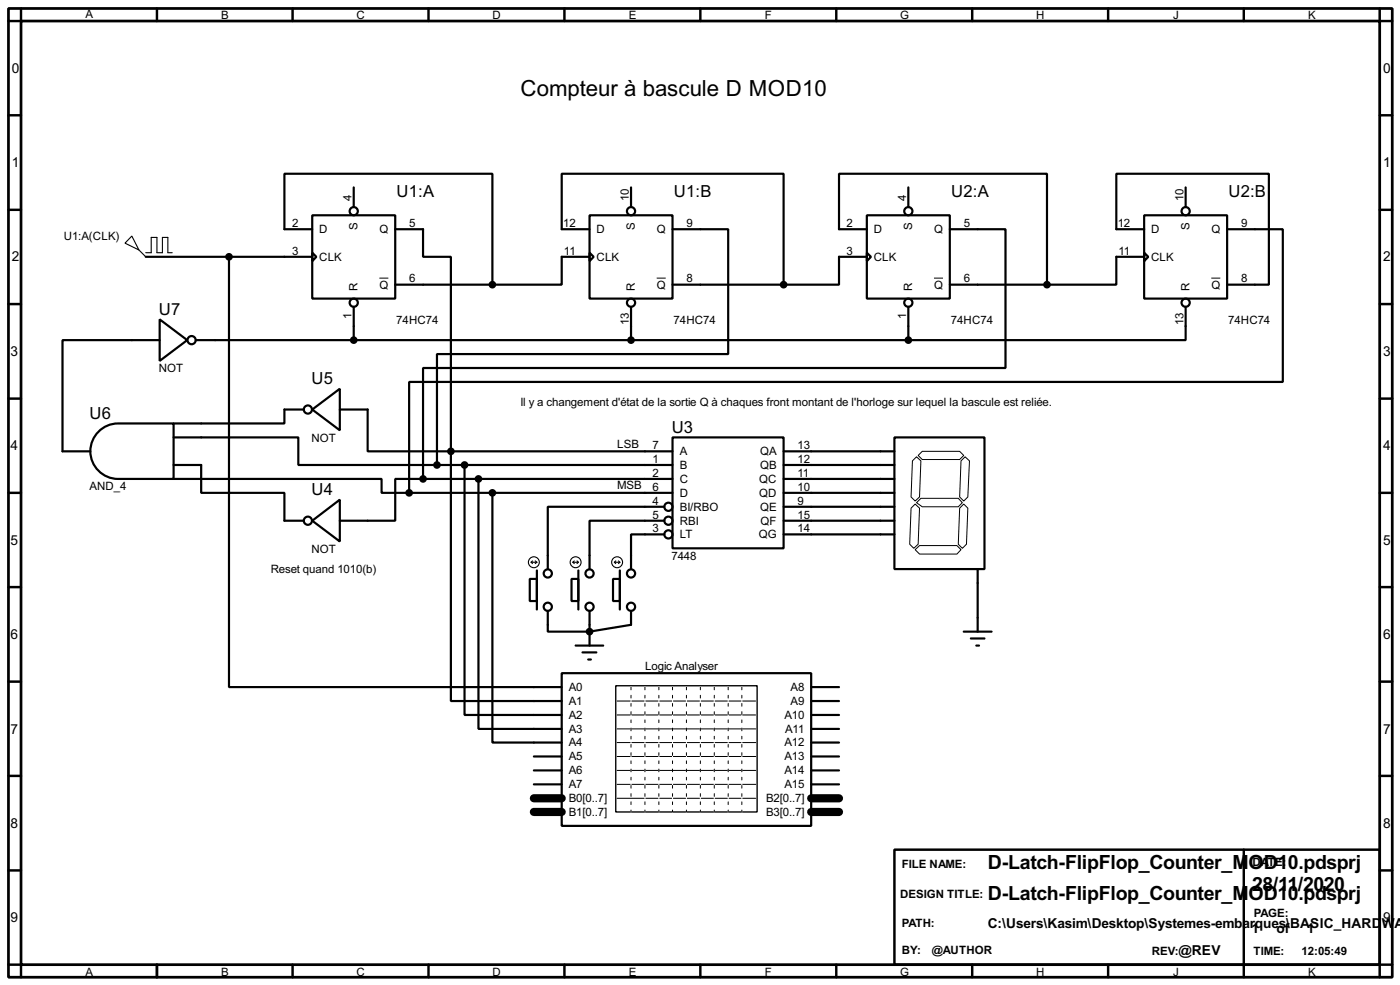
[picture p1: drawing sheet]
<svg xmlns="http://www.w3.org/2000/svg" width="256mm" height="180mm" viewBox="0 0 256 180" stroke-linecap="round" stroke-linejoin="round" font-family="sans-serif">
<path d="M1.6 1.6h253.5v177.3h-253.5zM3.9 3.9h248.9v172.7h-248.9z" fill="none" stroke="#000" stroke-width=".5"/>
<g fill="none" stroke="#000" stroke-width=".45">
<path d="M3.9 1.6v2.3h-2.3M28.8 1.6v2.3M53.6 1.6v2.3M78.5 1.6v2.3M103.4 1.6v2.3M128.3 1.6v2.3M153.2 1.6v2.3M178.1 1.6v2.3M203 1.6v2.3M227.9 1.6v2.3M252.8 1.6v2.3h2.3M1.6 21.1h2.3"/>
<path d="M1.6 38.4h2.3M252.8 21.1h2.3M252.8 38.4h2.3M1.6 55.7h2.3M252.8 55.7h2.3M1.6 73h2.3M252.8 73h2.3M1.6 90.2h2.3M252.8 90.2h2.3M1.6 107.5h2.3M252.8 107.5h2.3M1.6 124.8h2.3"/>
<path d="M252.8 124.8h2.3M1.6 142h2.3M1.6 159.3h2.3M163.9 155.5h88.9v21.1h-88.9zM227.9 155.5v23.4M252.8 142h2.3M252.8 159.3h2.3M1.6 176.6h2.3v2.3M28.8 176.6v2.3M53.6 176.6v2.3M78.5 176.6v2.3M103.4 176.6v2.3"/>
<path d="M128.3 176.6v2.3M153.2 176.6v2.3M178.1 176.6v2.3M203 176.6v2.3M255.1 176.6h-2.3v2.3"/>
</g>
<g fill="none" stroke="#000" stroke-width=".4">
<path d="M57.2 39.4h15.2v15.3h-15.2zM64.8 34.3v3.6M108 39.4h15.2v15.3h-15.2zM115.6 34.3v3.6M158.8 39.4h15.2v15.3h-15.2zM166.4 34.3v3.6M209.6 39.4h15.2v15.3h-15.2zM217.2 34.3v3.6M26.7 47h30.5M29.3 58.5l5 3.8-5 3.8zM42 47v78.8h60.9M57.2 46.3l.8 .7-.8 .8z"/>
<path d="M57.2 42h-5.1v-10.2h38.1v20.3M64.8 56.2v6.1M72.4 42h5.1v5h5.1v35.6M72.4 52.1h17.8M108 46.3l.8 .7-.8 .8zM108 47h-5.1v5.1h-12.7M108 42h-5.1v-10.2h40.7v20.3M115.6 56.2v6.1M123.2 42h10.2v22.8h-53.3v20.3M123.2 52.1h20.4M158.8 46.3l.8 .7-.8 .8zM158.8 47h-5.1v5.1h-10.1"/>
<path d="M158.8 42h-5.1v-10.2h38.1v20.3M166.4 56.2v6.1M174 42h10.2v25.4h-106.7v20.3M174 52.1h17.8M209.6 46.3l.8 .7-.8 .8zM209.6 42h-5.1v-10.2h28v20.3h-7.7M209.6 47h-5.1v5.1h-12.7M217.2 56.2v6.1h-50.8M224.8 42h10.2v27.9h-160v20.3M18.4 78.7a5 5 0 0 1 3.2-1.2h10.2v10.2h-10.2a5.1 5.1 0 0 1-4.7-3.4 5.1 5.1 0 0 1 1.5-5.6zM29.3 62.3h-17.8v20.3h5.1M35.9 62.3h130.5"/>
<path d="M55.7 75h-3.6v2.5h-20.3M57.2 75l5.1-3.8v7.6zM62.3 75h5.1v7.6h15.2M31.8 85.1h5.1v5.1h15.2v5.1h3.6M31.8 87.7h38.1v2.5h5.1M31.8 80.1h22.9v5h25.4M57.2 95.3l5.1-3.8v7.6zM75 90.2h48.2M77.5 87.7h-5.1v7.6h-10.1M77.5 87.7h45.7M80.1 85.1h43.1M82.6 82.6v45.7h20.3"/>
<path d="M82.6 82.6h40.6M85.1 85.1v45.8h17.8M87.7 87.7v45.7h15.2M90.2 90.2v45.7h12.7M121.7 97.8h-6.1v6.4M121.7 95.3h-13.7v8.9M121.7 92.8h-21.3v11.4M123.2 80.1h20.4v20.3h-20.4zM143.6 82.6h20.3M143.6 85.1h20.3M143.6 87.7h20.3M143.6 90.2h20.3"/>
<path d="M143.6 92.8h20.3M143.6 95.3h20.3M143.6 97.8h20.3M163.9 80.1h16.5v24.1h-16.5zM97.1 106h1.3v4h-1.3zM98.4 104.4v7.2M100.4 111.8v3.8h7.6l7.6-1.2v-2.6M104.7 106h1.3v4h-1.3zM105.5 118.2h5M106 104.4v7.2M106.7 119.4h2.6M108 111.8v6.4"/>
<path d="M112.3 106h1.3v4h-1.3zM113.6 104.4v7.2M176.6 115.6h5.1M177.9 116.9h2.5M178.9 118.2h.5M179.1 104.2v11.4M97.8 138.5h5.1M102.9 123.2h45.7v28h-45.7zM107.8 120.7h.5M148.6 125.8h5.1M148.6 128.3h5.1M148.6 130.9h5.1"/>
<path d="M148.6 133.4h5.1M148.6 135.9h5.1M148.6 138.5h5.1M97.8 141h5.1M97.8 143.6h5.1M148.6 141h5.1M148.6 143.6h5.1"/>
<circle cx="64.8" cy="38.7" r=".75"/>
<circle cx="115.6" cy="38.7" r=".75"/>
<circle cx="166.4" cy="38.7" r=".75"/>
<circle cx="217.2" cy="38.7" r=".75"/>
<circle cx="64.8" cy="55.4" r=".75"/>
<circle cx="115.6" cy="55.4" r=".75"/>
<circle cx="166.4" cy="55.4" r=".75"/>
<circle cx="217.2" cy="55.4" r=".75"/>
<circle cx="35.1" cy="62.3" r=".75"/>
<circle cx="56.4" cy="75" r=".75"/>
<circle cx="56.4" cy="95.3" r=".75"/>
<circle cx="122.4" cy="97.8" r=".75"/>
<circle cx="122.4" cy="92.8" r=".75"/>
<circle cx="122.4" cy="95.3" r=".75"/>
<circle cx="100.3" cy="105" r=".75"/>
<circle cx="100.3" cy="111.1" r=".75"/>
<circle cx="108" cy="111.1" r=".75"/>
<circle cx="108" cy="105" r=".75"/>
<circle cx="115.6" cy="105" r=".75"/>
<circle cx="115.6" cy="111.1" r=".75"/>
</g>
<circle cx="108" cy="115.6" r=".2" fill="#000"/>
<g fill="none" stroke="#000" stroke-width=".18">
<path d="M69.5 50.9h1.7M120.3 50.9h1.7M171.1 50.9h1.7M221.9 50.9h1.7M166.9 93l.8-.7 .8 .7-.3 6.6-.8 .8-.7-.8zM167.2 84.4l.7-.8 .8 .8-.2 6.6-.8 .7-.8-.7zM168.2 83.4l.8-.8h6.8l.8 .8-.8 .7h-6.8zM168.7 91.2h6.9l.7 .8-.7 .8h-6.6l-1.1-.8zM175.8 93l.8-.7 .7 .7-.2 6.6-.8 .8-.7-.8zM176.1 84.4l.7-.8 .8 .8-.3 6.6-.7 .7-.8-.7zM167.7 100.6l.8-.7h6.8l.8 .7-.8 .8h-6.8zM113.1 128.3h25.4"/>
<path d="M113.1 130.9h25.4M113.1 133.4h25.4M113.1 135.9h25.4M113.1 138.5h25.4M113.1 141h25.4M113.1 143.6h25.4M113.1 146.1h25.4"/>
</g>
<g fill="none" stroke="#000" stroke-width=".2">
<path d="M24.2 43.2l1.3 2.6-2.6-1.3zM25.5 45.8l1.2 1.2M26.7 46.3h1v-2.8h1.1v2.8h1v-2.8h1v2.8h.8M97.3 102.9h1.1M97.3 102.9l.3 .3M97.6 102.7l-.3 .2M98.1 102.7l.3 .2M98.4 102.9l-.3 .3M105 102.9h1M105 102.9l.2 .3M105.2 102.7l-.2 .2M105.7 102.7l.3 .2"/>
<path d="M106 102.9l-.3 .3M112.6 102.9h1M112.6 102.9l.2 .3M112.8 102.7l-.2 .2M113.3 102.7l.3 .2M113.6 102.9l-.3 .3"/>
<circle cx="97.8" cy="102.9" r="1"/>
<circle cx="105.4" cy="102.9" r="1"/>
<circle cx="113" cy="102.9" r="1"/>
</g>
<g fill="#000" stroke="#000" stroke-width=".4">
<circle cx="41.9" cy="47" r=".5"/>
<circle cx="90.2" cy="52.1" r=".5"/>
<circle cx="143.5" cy="52.1" r=".5"/>
<circle cx="191.8" cy="52.1" r=".5"/>
<circle cx="64.8" cy="62.3" r=".5"/>
<circle cx="115.6" cy="62.3" r=".5"/>
<circle cx="166.4" cy="62.3" r=".5"/>
<circle cx="74.9" cy="90.2" r=".5"/>
<circle cx="77.5" cy="87.7" r=".5"/>
<circle cx="80" cy="85.1" r=".5"/>
<circle cx="82.6" cy="82.6" r=".5"/>
<circle cx="85.1" cy="85.1" r=".5"/>
<circle cx="87.6" cy="87.7" r=".5"/>
<circle cx="90.2" cy="90.2" r=".5"/>
<circle cx="108" cy="115.6" r=".5"/>
</g>
<path d="M112.8 125.5h25.9v23.1h-25.9z" fill="none" stroke="#000" stroke-width=".25"/>
<path d="M115.6 125.8v22.8M118.2 125.8v22.8M120.7 125.8v22.8M123.2 125.8v22.8M125.8 125.8v22.8M128.3 125.8v22.8M130.9 125.8v22.8M133.4 125.8v22.8M135.9 125.8v22.8" fill="none" stroke="#fff" stroke-width=".18"/>
<path d="M115.6 125.8v22.8M118.2 125.8v22.8M120.7 125.8v22.8M123.2 125.8v22.8M125.8 125.8v22.8M128.3 125.8v22.8M130.9 125.8v22.8M133.4 125.8v22.8M135.9 125.8v22.8" fill="none" stroke="#000" stroke-width=".18" stroke-dasharray=".5 1"/>
<path d="M97.8 146.1h5.1M97.8 148.6h5.1M148.6 146.1h5.1M148.6 148.6h5.1" fill="none" stroke="#000" stroke-width="1.5"/>
<text font-size="4.6" x="95.4" y="17.6">Compteur à bascule D MOD10</text>
<g font-size="4">
<text x="181" y="159.1">D-Latch-FlipFlop_Counter_M</text>
<text x="228.7" y="159.1">OD10.pdsprj</text>
<text x="181" y="164.8">D-Latch-FlipFlop_Counter_M</text>
<text x="228.7" y="164.8">OD10.pdsprj</text>
<text x="229.4" y="163.1">28/11/2020</text>
</g>
<g font-size="3.4">
<text x="72.7" y="36">U1:A</text>
<text x="123.5" y="36">U1:B</text>
<text x="174.3" y="36">U2:A</text>
<text x="225.1" y="36">U2:B</text>
<text x="29.1" y="57.7">U7</text>
<text x="57.1" y="70.4">U5</text>
<text x="16.4" y="76.7">U6</text>
<text x="123.1" y="79.3">U3</text>
<text x="57.1" y="90.7">U4</text>
</g>
<g font-size="2.8">
<text x="2.2" y="13.4">0</text>
<text x="253.4" y="13.4">0</text>
<text x="2.2" y="30.6">1</text>
<text x="253.4" y="30.6">1</text>
<text x="2.2" y="47.9">2</text>
<text x="253.4" y="47.9">2</text>
<text x="1.9" y="65.2">3</text>
<text x="253.4" y="65.2">3</text>
<text x="1.9" y="82.4">4</text>
<text x="253.4" y="82.4">4</text>
<text x="1.9" y="99.7">5</text>
<text x="253.4" y="99.7">5</text>
<text x="1.9" y="117">6</text>
<text x="253.4" y="117">6</text>
<text x="1.9" y="134.3">7</text>
<text x="253.4" y="134.3">7</text>
<text x="1.9" y="151.5">8</text>
<text x="253.4" y="151.5">8</text>
<text x="1.9" y="168.8">9</text>
<text x="180.9" y="169.8">C:\Users\Kasim\Desktop\Systemes-embarques\BASIC_HARD</text>
<text x="229.3" y="170.8">1</text>
<text x="233.9" y="170.8">of</text>
<text x="239.4" y="170.8">1</text>
<text x="253.1" y="169.8">W</text>
<text x="253.4" y="168.8">9</text>
<text x="255.4" y="169.8">A</text>
<text x="215.9" y="174.9">@REV</text>
</g>
<g font-size="2.4">
<text x="15.6" y="3.2">A</text>
<text x="40.5" y="3.5">B</text>
<text x="65.3" y="3.5">C</text>
<text x="90.2" y="3.5">D</text>
<text x="115.2" y="3.5">E</text>
<text x="140.1" y="3.5">F</text>
<text x="164.9" y="3.5">G</text>
<text x="189.8" y="3.5">H</text>
<text x="214.9" y="3.5">J</text>
<text x="239.6" y="3.5">K</text>
<text x="53.5" y="41.6">2</text>
<text x="64.4" y="36.8" transform="rotate(-90 64.4 36.8)">4</text>
<text x="75" y="41.6">5</text>
<text x="103.2" y="41.6">12</text>
<text x="115.2" y="36.9" transform="rotate(-90 115.2 36.9)">10</text>
<text x="125.8" y="41.6">9</text>
<text x="155.1" y="41.6">2</text>
<text x="166" y="36.8" transform="rotate(-90 166 36.8)">4</text>
<text x="176.6" y="41.6">5</text>
<text x="204.8" y="41.6">12</text>
<text x="216.8" y="36.9" transform="rotate(-90 216.8 36.9)">10</text>
<text x="227.4" y="41.6">9</text>
<text x="11.7" y="43.9">U1:A(CLK)</text>
<text x="53.5" y="46.6">3</text>
<text x="58.5" y="42.7">D</text>
<text x="58.5" y="47.7">CLK</text>
<text x="65.5" y="42" transform="rotate(-90 65.5 42)">S</text>
<text x="69.5" y="42.7">Q</text>
<text x="103.3" y="46.6">11</text>
<text x="109.3" y="42.7">D</text>
<text x="109.3" y="47.7">CLK</text>
<text x="116.3" y="42" transform="rotate(-90 116.3 42)">S</text>
<text x="120.3" y="42.7">Q</text>
<text x="155.1" y="46.6">3</text>
<text x="160.1" y="42.7">D</text>
<text x="160.1" y="47.7">CLK</text>
<text x="167.1" y="42" transform="rotate(-90 167.1 42)">S</text>
<text x="171.1" y="42.7">Q</text>
<text x="204.9" y="46.6">11</text>
<text x="210.9" y="42.7">D</text>
<text x="210.9" y="47.7">CLK</text>
<text x="217.9" y="42" transform="rotate(-90 217.9 42)">S</text>
<text x="221.9" y="42.7">Q</text>
<text x="65.5" y="53.3" transform="rotate(-90 65.5 53.3)">R</text>
<text x="69.5" y="52.8">Q</text>
<text x="75" y="51.7">6</text>
<text x="116.3" y="53.3" transform="rotate(-90 116.3 53.3)">R</text>
<text x="120.3" y="52.8">Q</text>
<text x="125.8" y="51.7">8</text>
<text x="167.1" y="53.3" transform="rotate(-90 167.1 53.3)">R</text>
<text x="171.1" y="52.8">Q</text>
<text x="176.6" y="51.7">6</text>
<text x="217.9" y="53.3" transform="rotate(-90 217.9 53.3)">R</text>
<text x="221.9" y="52.8">Q</text>
<text x="227.4" y="51.7">8</text>
<text x="64.4" y="58.3" transform="rotate(-90 64.4 58.3)">1</text>
<text x="72.6" y="59.3">74HC74</text>
<text x="115.2" y="59.5" transform="rotate(-90 115.2 59.5)">13</text>
<text x="123.4" y="59.3">74HC74</text>
<text x="166" y="58.3" transform="rotate(-90 166 58.3)">1</text>
<text x="174.2" y="59.3">74HC74</text>
<text x="216.8" y="59.5" transform="rotate(-90 216.8 59.5)">13</text>
<text x="225" y="59.3">74HC74</text>
<text x="29.1" y="68.1">NOT</text>
<text x="95.3" y="74.3">Il y a changement d'état de la sortie Q à chaques front montant de l'horloge sur lequel la bascule est reliée.</text>
<text x="57" y="80.8">NOT</text>
<text x="113.1" y="82">LSB</text>
<text x="119.6" y="82.2">7</text>
<text x="124.5" y="83.3">A</text>
<text x="139.2" y="83.3">QA</text>
<text x="146.1" y="82.2">13</text>
<text x="16.4" y="89.8">AND_4</text>
<text x="113.1" y="89.6">MSB</text>
<text x="119.6" y="84.7">1</text>
<text x="119.6" y="87.3">2</text>
<text x="119.6" y="89.8">6</text>
<text x="124.5" y="85.8">B</text>
<text x="124.5" y="88.4">C</text>
<text x="139.1" y="88.4">QC</text>
<text x="139.2" y="85.8">QB</text>
<text x="146.1" y="84.7">12</text>
<text x="146.1" y="87.3">11</text>
<text x="146.1" y="89.8">10</text>
<text x="119.6" y="92.4">4</text>
<text x="119.6" y="94.9">5</text>
<text x="124.5" y="90.9">D</text>
<text x="124.5" y="93.5">BI/RBO</text>
<text x="139.1" y="90.9">QD</text>
<text x="139.2" y="93.5">QE</text>
<text x="146.1" y="92.4">9</text>
<text x="146.1" y="94.9">15</text>
<text x="57" y="101.2">NOT</text>
<text x="119.6" y="97.4">3</text>
<text x="124.5" y="96">RBI</text>
<text x="124.5" y="98.5">LT</text>
<text x="139" y="98.5">QG</text>
<text x="139.3" y="96">QF</text>
<text x="146.1" y="97.4">14</text>
<text x="49.6" y="104.8">Reset quand 1010(b)</text>
<text x="123" y="102.5">7448</text>
<text x="118.2" y="122.6">Logic Analyser</text>
<text x="104.2" y="126.5">A0</text>
<text x="104.2" y="129">A1</text>
<text x="104.2" y="131.6">A2</text>
<text x="143.7" y="131.6">A10</text>
<text x="144.8" y="126.5">A8</text>
<text x="144.8" y="129">A9</text>
<text x="104.2" y="134.1">A3</text>
<text x="104.2" y="136.6">A4</text>
<text x="143.7" y="136.6">A12</text>
<text x="143.8" y="134.1">A11</text>
<text x="104.2" y="139.2">A5</text>
<text x="104.2" y="141.7">A6</text>
<text x="143.7" y="139.2">A13</text>
<text x="143.7" y="141.7">A14</text>
<text x="104.2" y="144.3">A7</text>
<text x="104.2" y="146.8">B0[0..7]</text>
<text x="104.2" y="149.3">B1[0..7]</text>
<text x="140.3" y="146.8">B2[0..7]</text>
<text x="140.3" y="149.3">B3[0..7]</text>
<text x="143.7" y="144.3">A15</text>
<text x="165.2" y="158.9">FILE NAME:</text>
<text x="229.4" y="158.4">DATE:</text>
<text x="164.9" y="164.3">DESIGN TITLE:</text>
<text x="229.7" y="167.8">PAGE:</text>
<text x="165.2" y="169.7">PATH:</text>
<text x="15.6" y="178.6">A</text>
<text x="40.5" y="178.6">B</text>
<text x="65.3" y="178.6">C</text>
<text x="90.2" y="178.6">D</text>
<text x="115.2" y="178.6">E</text>
<text x="140.1" y="178.6">F</text>
<text x="164.9" y="178.6">G</text>
<text x="165.2" y="174.7">BY:</text>
<text x="170.7" y="174.7">@AUTHOR</text>
<text x="189.8" y="178.6">H</text>
<text x="211" y="174.7">REV:</text>
<text x="214.9" y="178.6">J</text>
<text x="229.6" y="174.7">TIME:</text>
<text x="238.5" y="174.7">12:05:49</text>
<text x="239.6" y="178.6">K</text>
</g>
</svg>
